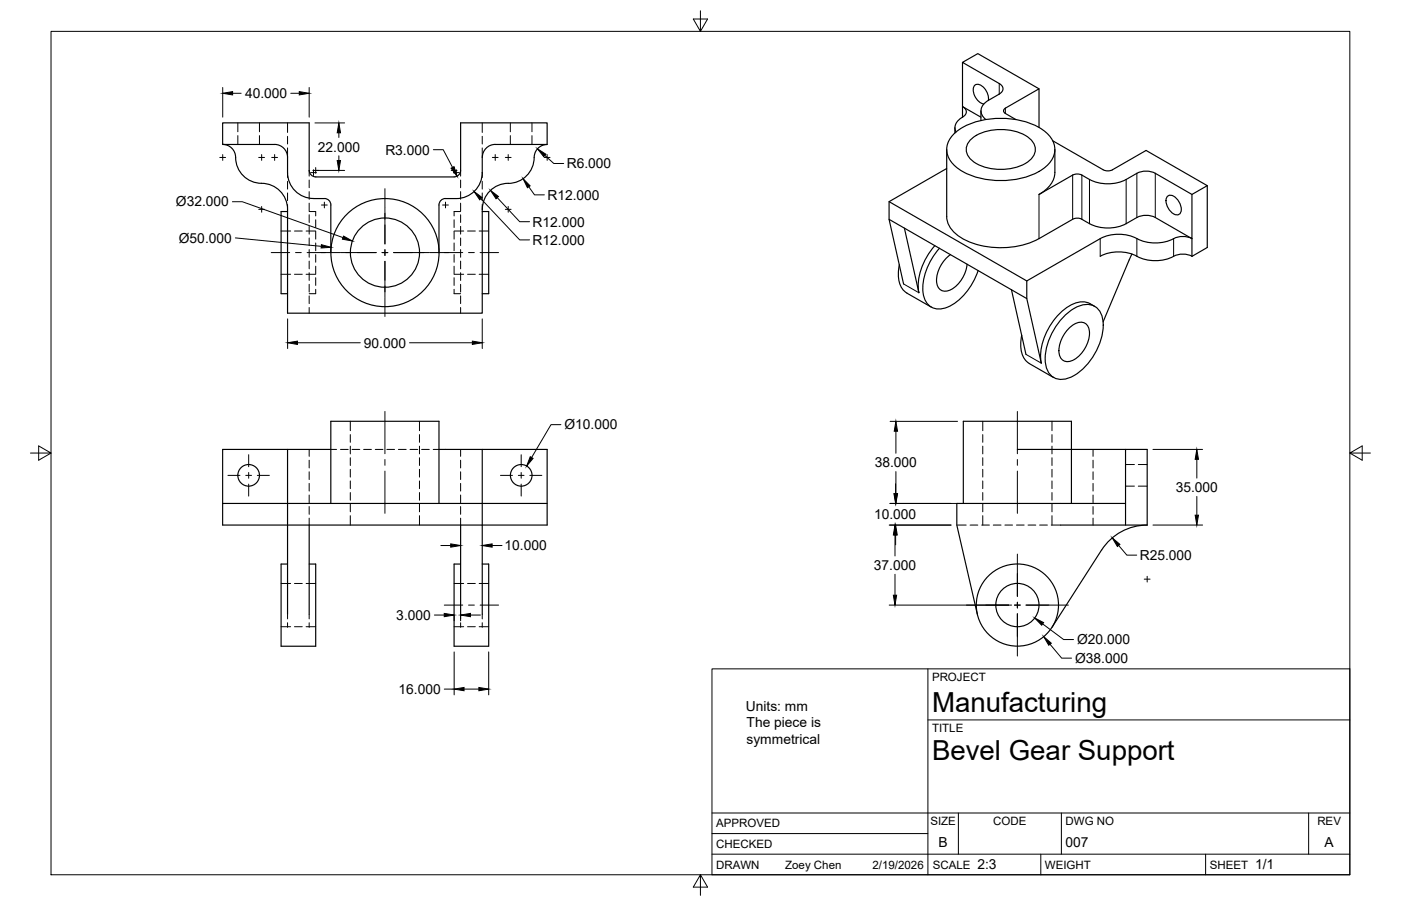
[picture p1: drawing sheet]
<svg xmlns="http://www.w3.org/2000/svg" width="432mm" height="279mm" viewBox="0 0 432 279" stroke-linecap="round" stroke-linejoin="round" font-family="sans-serif">
<!-- layer: Visible -->
<g fill="none" stroke="#000" stroke-width=".36">
<path d="M296.7 19.2v13.7l5.6 3.2M294.3 39.4v1.6M296.7 36.1a3.4 3.4 0 0 0-2 4.6M296.7 32.9a1.72 1.72 0 0 1 1.1 1.6 1.72 1.72 0 0 1-1.1 1.6zM302.3 34.2v3M304.6 30.9a4.7 4.7 0 0 0-3.3-4.9 1.6 1.6 0 0 0-1.3 2.2 4.7 4.7 0 0 0 3.2 3.9M308 29a10.5 10.5 0 0 0-5.3 3.8 3.1 3.1 0 0 0 1.2 4.1M309.9 33.4l10.3-6v11.9M309.9 35l3.2 1.9M309.9 33.4a.86 .86 0 0 0-.6 .8 .86 .86 0 0 0 .6 .8M320.2 27.4l-18.8-10.9-4.7 2.7 11.3 6.6a1.71 1.71 0 0 1 1.1 1.6 1.71 1.71 0 0 1-1.1 1.6M68.6 44.5a4.3 4.3 0 0 1 4.1 5.1 8.3 8.3 0 0 0 9 7 8 8 0 0 1 6.9 8v32h60v-32a8.2 8.2 0 0 1 9.1-8.1 8.1 8.1 0 0 0 7-8.5 4 4 0 0 1 3.9-3.4"/>
<path d="M291.8 52l-17.8 10.2v5.4l4.5 20M291.8 46.1v20.7a8.3 8.3 0 0 0 4.8 6.8 26.1 26.1 0 0 0 23.6 0l10.4-6M294.3 41a23.5 23.5 0 0 1 18.9-4.1 16.4 16.4 0 0 1 11 6.1 6.3 6.3 0 0 1-1.6 8.1 23.5 23.5 0 0 1-18.9 4.2 16.4 16.4 0 0 1-11-6.1 6.3 6.3 0 0 1 1.6-8.2zM299.2 43.1a15.5 15.5 0 0 1 14.7-2.3 6.5 6.5 0 0 1 5.2 5.3 6.5 6.5 0 0 1-5.2 5.3 16.3 16.3 0 0 1-13.9-1.6 4.2 4.2 0 0 1-.8-6.7zM324.4 43.4l15.6 9 .9 .3h1.1l.9-.3 10.3-6 18.9 10.9-4.7 2.7-11.3-6.6a6.2 6.2 0 0 0-5.7 0M325.1 46.1v7.1a8.3 8.3 0 0 1-4.9 6.8l10.4-6 1.4-.3 1.4 .3M350.4 53.4a15.7 15.7 0 0 1-7.3 3.2 13.2 13.2 0 0 1-9.7-2.6M367.4 60v13.6l-11.3-6.5M372.1 57.3v19l-4.7 2.8M88.6 65.2h-2v25.4h2M96.6 61.2h3.4M96.6 61.2a8 8 0 0 1-8-8v-4.7a4 4 0 0 0-4-3.9h-16v-6.7h26.7v14.6a2 2 0 0 0 2 2l42.7 .1a2.04 2.04 0 0 0 2-2.1v-14.6h26.6v6.7h-16a4 4 0 0 0-3.9 3.9 15.8 15.8 0 0 1-.7 7.8 8 8 0 0 1-7.4 4.9h-3.3"/>
<path d="M100 61.2a2 2 0 0 1 2 2M102 63.2v14.7M135.3 63.2v14.7M137.3 61.2a2 2 0 0 0-2 2M148.6 65.2h2v25.4h-2M274 67.6l37.7 21.8M274 62.2l42.5 24.4M278.7 70.4l4.5 19.9a18 18 0 0 1 4.9-14.5M289.5 76.6a18.8 18.8 0 0 0-5 13.8 5.1 5.1 0 0 0 7.6 4.3 18.8 18.8 0 0 0 9.4-11.3M292.9 78.5a9.5 9.5 0 0 0-3.9 9.7 2.73 2.73 0 0 0 4.2 1 10.4 10.4 0 0 0 4.9-7.7M330.6 67.6l1.4-.3 1.4 .3M339.1 79a12.7 12.7 0 0 1 12.2 .5 12.9 12.9 0 0 0 11.1-.8l1.4-.3h1.5l2.1 .6"/>
<path d="M348.9 78.3l-8.9 21M350.4 67.1a15.7 15.7 0 0 1-7.3 3.1 13.2 13.2 0 0 1-9.7-2.6M350.4 67.1a6.3 6.3 0 0 1 5.7 0M359.9 60.5a2.18 2.18 0 0 1 2.9 .9 3.7 3.7 0 0 1 .8 4.6 2.18 2.18 0 0 1-2.9-.9 3.7 3.7 0 0 1-.8-4.6zM367.4 79.1v-5.5a6.6 6.6 0 0 0-6.6 .4 13 13 0 0 1-11.3-.9 12.7 12.7 0 0 0-10.4 .5l-22.6 13v5.5l4.4 19.9a18.8 18.8 0 0 1 7.2-16.6 7.5 7.5 0 0 1 7.9-1.7l1.4 .8M277.2 81.6a8.7 8.7 0 0 0 1.7 8.3l8.1 4.8M311.7 89.4l4.5 19.9M311.7 89.4l4.8 2.7M328.1 97.4a9.5 9.5 0 0 1 8.1-3.4 5.7 5.7 0 0 1 3.8 6.3 19.4 19.4 0 0 1-10.1 16.1 5.1 5.1 0 0 1-7.7-4.5 19.3 19.3 0 0 1 5.9-14.5zM314.9 103.4a8.7 8.7 0 0 0 1.7 8.2l8.1 4.8M329.6 101.1a4.2 4.2 0 0 1 5.1-1.2 5.8 5.8 0 0 1 .2 6.6 8.5 8.5 0 0 1-5.5 5 2.77 2.77 0 0 1-3-3.4 10.5 10.5 0 0 1 3.2-7zM88.6 138.6h-20v23.3h73.4"/>
<path d="M102 138.6h-13.4v16.7M135.3 138.6v-8.7h-33.3v25.4M148.6 138.6v16.7M313.6 138.6h40v23.3M346.9 138.6v16.7M68.6 155.3h20M88.6 155.3v34.1M88.6 155.3h60M135.3 155.3v-16.7h33.3v16.7M148.6 155.3v34.1M148.6 155.3h20v6.6h-26.6M296.9 155.3v-25.4h33.3v25.4"/>
<path d="M88.6 173.9h-2v25.4h10.7v-25.4h-2M95.3 161.9v27.5M142 173.9h-2v25.4h10.6v-25.4h-2M142 161.9v27.5M326.9 161.9h26.7M346.9 161.9v-6.6h-52v6.6l6.3 27.5M353.6 161.9a16.7 16.7 0 0 0-14 7.7l-15.4 23.9"/>
<circle cx="118.6" cy="77.9" r="16.7"/>
<circle cx="118.7" cy="77.9" r="10.7"/>
<circle cx="76.6" cy="146.6" r="3.3"/>
<circle cx="160.6" cy="146.6" r="3.3"/>
<circle cx="313.6" cy="186.6" r="12.7"/>
<circle cx="313.6" cy="186.6" r="6.7"/>
</g>
<!-- layer: Hidden -->
<g fill="none" stroke="#000" stroke-width=".31">
<path d="M73.3 37.9v2.7M80 37.9v2.7M88.6 37.9v3M148.6 37.9v3M157.3 37.9v2.7M164 37.9v2.7M73.3 41.8v2.8M80 41.8v2.8M88.6 42v2.4M88.6 45.6v3M88.6 53.2v1.5M88.6 55.9v2.4"/>
<path d="M88.6 59.5v2.4M95.3 52.6v1.7M95.3 55.5v2.4M95.3 59.1v2.4M142 52.6v1.7M142 55.5v2.4M142 59.1v2.4M148.6 42v2.4M148.6 45.6v3M148.6 53.2v1.5M148.6 55.9v2.4M148.6 59.5v2.4"/>
<path d="M157.3 41.8v2.8M164 41.8v2.8M86.6 71.2h3M88.6 63.1v1.5M90.8 71.2h2.4M94.3 71.2h3M95.3 65.2h2v1.4M95.3 62.7v2.3M95.3 66.2v2.4M95.3 69.8v2.4M95.3 73.4v2.4M95.3 77v2.3"/>
<path d="M97.3 67.8v2.4M97.3 71.4v2.3M97.3 74.9v2.4M97.3 78.5v2.4M140 78.5v2.4M140 74.9v2.4M140 71.4v2.3M140 67.8v2.4M140 71.2h2.9M142 65.2h-2v1.4M142 62.7v2.3M142 66.2v2.4"/>
<path d="M142 69.8v2.4M142 73.4v2.4M142 77v2.3M144.1 71.2h2.4M147.7 71.2h2.9M148.6 63.1v1.5M86.6 84.6h3M90.8 84.6h2.4M94.3 84.6h3M95.3 80.5v2.4M95.3 84.1v2.4M95.3 87.7v2.4"/>
<path d="M95.3 91.2v2.4M95.3 94.8v1.8M97.3 82.1v2.4M97.3 85.6v2.4M97.3 89.2v1.4h-2M140 89.2v1.4h2M140 85.6v2.4M140 82.1v2.4M140 84.6h2.9M142 80.5v2.4M142 84.1v2.4M142 87.7v2.4"/>
<path d="M142 91.2v2.4M142 94.8v1.8M144.1 84.6h2.4M147.7 84.6h2.9M95.3 138.6v2.1M102 138.6h1.7M104.9 138.6h2.4M108 129.9v2.9M108 134v2.4M108 137.6v2.4M108.5 138.6h2.4M112.1 138.6h2.4"/>
<path d="M115.7 138.6h2.3M119.2 138.6h2.4M122.8 138.6h2.4M126.4 138.6h2.4M129.3 129.9v2.9M129.3 134v2.4M129.3 137.6v2.4M129.9 138.6h2.4M133.5 138.6h1.8M142 138.6v2.1M302.9 129.9v2.9M302.9 134v2.4"/>
<path d="M302.9 137.6v2.4M324.2 129.9v2.9M324.2 134v2.4M324.2 137.6v2.4M336.9 138.6v2.1M95.3 141.9v2.4M95.3 145.5v2.4M95.3 149.1v2.3M95.3 152.7v2.3M95.3 156.2v2.4M95.3 159.8v2.1M108 141.2v2.4"/>
<path d="M108 144.7v2.4M108 148.3v2.4M108 151.9v2.4M108 155.4v2.4M108 159v2.9M129.3 141.2v2.4M129.3 144.7v2.4M129.3 148.3v2.4M129.3 151.9v2.4M129.3 155.4v2.4M129.3 159v2.9M142 141.9v2.4"/>
<path d="M142 145.5v2.4M142 149.1v2.3M142 152.7v2.3M142 156.2v2.4M142 159.8v2.1M302.9 141.2v2.4M302.9 144.7v2.4M302.9 148.3v2.4M302.9 151.9v2.4M302.9 155.4v2.4M302.9 159v2.9M324.2 141.2v2.4"/>
<path d="M324.2 144.7v2.4M324.2 148.3v2.4M324.2 151.9v2.4M324.2 155.4v2.4M324.2 159v2.9M336.9 141.9v2.4M336.9 145.5v2.4M336.9 149.1v2.3M336.9 152.7v2.3M336.9 156.2v2.4M336.9 159.8v2.1M346.9 143.3h2.7"/>
<path d="M346.9 149.9h2.7M350.8 143.3h2.8M350.8 149.9h2.8M86.6 179.9h3M90.8 179.9h2.4M94.3 179.9h3M140 179.9h2.9M144.1 179.9h2.4M147.7 179.9h2.9M294.9 161.9h2.9M299 161.9h2.4M302.6 161.9h2.3"/>
<path d="M306.1 161.9h2.4M309.7 161.9h2.4M313.3 161.9h2.4M316.8 161.9h2.4M320.4 161.9h2.4M324 161.9h2.9M86.6 193.3h3M88.6 192v1.5M88.6 189.4v1.5M90.8 193.3h2.4M94.3 193.3h3M95.3 189.4v1.5"/>
<path d="M95.3 192v1.5M140 193.3h2.9M142 192v1.5M142 189.4v1.5M144.1 193.3h2.4M147.7 193.3h2.9M148.6 189.4v1.5M148.6 192v1.5"/>
</g>
<!-- layer: Visible Narrow -->
<g fill="none" stroke="#000" stroke-width=".31">
<path d="M308 25.8v3.2M309.9 33.4v1.6M320.2 60v13.6M330.6 54v13.6M333.4 54v13.6M335.8 55.4v13.6M347.1 55.4v13.6M350.4 53.4v13.7M356.1 53.4v13.7M339.1 73.6v5.5M350.4 73.6v5.5M361.7 73.6v5.5"/>
<path d="M278.5 87.6l4.7 2.7M316.2 109.3l4.7 2.7"/>
</g>
<!-- layer: Border -->
<path d="M15.7 9.7h400.3v260.1h-400.3zM215.9 3.3v6.4l-2.2-3.8h4.4l-2.2 3.8M9.4 139.7h6.3l-3.8-2.2v4.4l3.8-2.2M416 139.7l3.8 2.2v-4.4l-3.8 2.2h6.4M215.9 269.8l2.2 3.8h-4.4l2.2-3.8v6.3" fill="none" stroke="#000" stroke-width=".31"/>
<!-- layer: Titleblock -->
<path d="M219.4 206.3h196.6v63.5h-196.6zM286 206.3v63.5M286 222h130M219.4 257.1h66.6M219.4 250.7h196.6M295.4 250.7v12.7M327.1 250.7v12.7M403.3 250.7v12.7M219.4 263.4h196.6M320.8 263.4v6.4M371.6 263.4v6.4" fill="none" stroke="#000" stroke-width=".31"/>
<!-- layer: Smart Centers -->
<g fill="none" stroke="#000" stroke-width=".31">
<path d="M67.7 48.6h1.8M68.6 47.7v1.8M79.7 48.6h1.8M80.6 47.7v1.8M83.7 48.6h1.8M84.6 47.7v1.8M95.7 53.2h1.8M96.4 52.6h1.8M96.6 52.3v1.8M97.3 51.7v1.8M118.6 58.2v5.8M139.1 52.6h1.8"/>
<path d="M139.7 53.2h1.8M140 51.7v1.8M140.6 52.3v1.8M151.7 48.6h1.8M152.6 47.7v1.8M155.7 48.6h1.8M156.6 47.7v1.8M167.7 48.6h1.8M168.6 47.7v1.8M79.7 64.6h1.8M80.6 63.7v1.7M83.6 77.9h5.7"/>
<path d="M91.1 77.9h1.8M94.7 77.9h10.1M99.1 63.2h1.8M100 62.3v1.8M104.9 77.9h11.1M117.8 77.9h1.7M118.6 64.2v11M118.6 77v1.8M121.3 77.9h11.1M132.5 77.9h10.1M136.4 63.2h1.8M137.3 62.3v1.8"/>
<path d="M144.4 77.9h1.8M148 77.9h5.7M155.7 64.6h1.8M156.6 63.7v1.7M118.6 80.6v11M118.6 91.8v5.8M118.6 126.9v13M313.6 126.9v13M70.3 146.6h3.7M75.7 146.6h1.8M76.6 140.2v3.7M76.6 145.7v1.8"/>
<path d="M76.6 149.3v3.7M79.3 146.6h3.7M118.6 141.7v1.8M118.6 145.3v13M154.2 146.6h3.7M159.7 146.6h1.8M160.6 140.2v3.7M160.6 145.7v1.8M160.6 149.3v3.7M163.3 146.6h3.7M313.6 141.7v1.8M313.6 145.3v13"/>
<path d="M313.6 170.9v13M352.7 178.6h1.8M353.6 177.7v1.8M136.9 186.6h5.7M144.4 186.6h1.8M148 186.6h5.7M297.9 186.6h13M312.7 186.6h1.8M313.6 185.7v1.8M313.6 189.3v13M316.2 186.6h13.1"/>
</g>
<!-- layer: FD_Dimensions -->
<g fill="none" stroke="#000" stroke-width=".31">
<path d="M68.6 27v9.1M71.7 28.8h2.6M89.6 28.8h2.6M95.3 27v9.1M97.1 37.9h9.1M97.1 52.6h9.1M104.4 41v1.4M104.4 48v1.5M133.6 46.2h3l2.9 5.4M163 57.6l1.7 2.5h3.1M167.9 47.9l2.8 2.5h3M71.6 62.2h3.1l31 11.1"/>
<path d="M72.5 73.4l26.5 2.6M148.2 61.3l12 12.7h3M153.2 60.9l7 7.5h3M88.6 98.3v9.2M148.6 98.3v9.2M91.7 105.7h19.3M126.2 105.7h19.4M172.9 131h-3.1l-5.9 10.1M274.3 129.9h20.8M276.1 133v6.8M355.3 138.6h15.3M274.3 155.3h20.8"/>
<path d="M276 149.2v3M276.1 145.4v6.8M368.9 141.6v5.8M368.9 153.1v5.8M135.9 168.2h3M151.7 168.2h3M274.1 161.9h19M275.8 165v6.5M275.8 177.1v6.5M276 165v3M344.8 168.2l2.5 3h3.1M355.3 161.9h15.3"/>
<path d="M133.9 189.7h3M140 189.9v1.6M142 189.9v1.6M145 189.7h3.1M274.1 186.6h37.7M321.4 192.4l6.4 4.8h3.1M323.6 198.7l3.6 4.3h3.1M136.9 212.5h3.1M140 201v13.3M143 212.5h4.6M150.6 201v13.3"/>
</g>
<g fill="#000" stroke="#000" stroke-width=".31">
<path d="M68.6 28.8l3.1-.5v1zM92.2 28.3l3.1 .5-3.1 .5zM103.9 49.5h1l-.5 3.1zM104.4 37.9l.5 3.1h-1zM139 51.9l.9-.5 1 2.9zM161.2 55.1l2.2 2.2-.8 .6zM165.7 45.9l2.6 1.7-.7 .7zM99.1 75.5l2.9 .8-3 .2zM105.9 72.8l2.7 1.5-3.1-.5zM146.1 59.1l2.5 1.8-.8 .7zM151.2 58.7l2.4 1.9-.7 .7zM88.6 105.7l3.1-.5v1z"/>
<path d="M145.6 105.2l3 .5-3 .5zM276.1 129.9l.5 3.1h-1zM163.4 140.8l.9 .6-2 2.3zM275.5 152.2h1l-.5 3.1zM275.6 152.2h1l-.5 3.1zM368.4 158.9h1l-.5 3zM368.9 138.6l.5 3h-1zM138.9 167.7l3.1 .5-3.1 .5zM148.6 168.2l3.1-.5v1zM275.8 161.9l.6 3.1h-1.1zM276 161.9l.5 3.1h-1zM342.8 165.9l2.4 2-.8 .6z"/>
<path d="M136.9 189.2l3.1 .5-3.1 .5zM142 189.7l3-.5v1zM275.3 183.6h1.1l-.6 3zM318.9 190.6l2.7 1.4-.5 .8zM321.7 196.3l2.3 2.1-.8 .6zM140 212.5l3-.5v1zM147.6 212l3 .5-3 .5z"/>
</g>
<g font-size="8.5">
<text x="287.3" y="219.5">Manufacturing</text>
<text x="287.3" y="234.5">Bevel Gear Support</text>
</g>
<g font-size="4.3">
<text x="75.5" y="30.2">40.000</text>
<text x="98" y="46.7">22.000</text>
<text x="118.8" y="47.7">R3.000</text>
<text x="174.7" y="51.9">R6.000</text>
<text x="54.2" y="63.7">Ø32.000</text>
<text x="168.7" y="61.6">R12.000</text>
<text x="164.2" y="69.9">R12.000</text>
<text x="55.1" y="74.8">Ø50.000</text>
<text x="164.2" y="75.5">R12.000</text>
<text x="112.1" y="107.2">90.000</text>
<text x="174" y="132.4">Ø10.000</text>
<text x="269.6" y="144.1">38.000</text>
<text x="362.4" y="151.8">35.000</text>
<text x="269.4" y="160.1">10.000</text>
<text x="155.5" y="169.7">10.000</text>
<text x="351.3" y="172.7">R25.000</text>
<text x="269.3" y="175.8">37.000</text>
<text x="122.2" y="191.2">3.000</text>
<text x="332" y="198.7">Ø20.000</text>
<text x="331.3" y="204.4">Ø38.000</text>
<text x="122.8" y="214">16.000</text>
<text x="229.9" y="219.2">Units: mm</text>
<text x="230.1" y="224.3">The piece is</text>
<text x="230.1" y="229.4">symmetrical</text>
<text x="289.3" y="261.2">B</text>
<text x="328.4" y="261.2">007</text>
<text x="408.2" y="261.2">A</text>
<text x="301.2" y="268.1">2:3</text>
<text x="386.8" y="268.1">1/1</text>
</g>
<g font-size="3.5">
<text x="287.3" y="210.1">PROJECT</text>
<text x="287.3" y="225.8">TITLE</text>
<text x="220.7" y="255.2">APPROVED</text>
<text x="286.7" y="254.5">SIZE</text>
<text x="306.1" y="254.5">CODE</text>
<text x="328.4" y="254.5">DWG NO</text>
<text x="406" y="254.5">REV</text>
<text x="220.7" y="261.5">CHECKED</text>
<text x="220.7" y="267.9">DRAWN</text>
<text x="242" y="267.9">Zoey Chen</text>
<text x="268.9" y="267.9">2/19/2026</text>
<text x="287.5" y="267.9">SCALE</text>
<text x="322.1" y="267.9">WEIGHT</text>
<text x="372.9" y="267.9">SHEET</text>
</g>
</svg>
